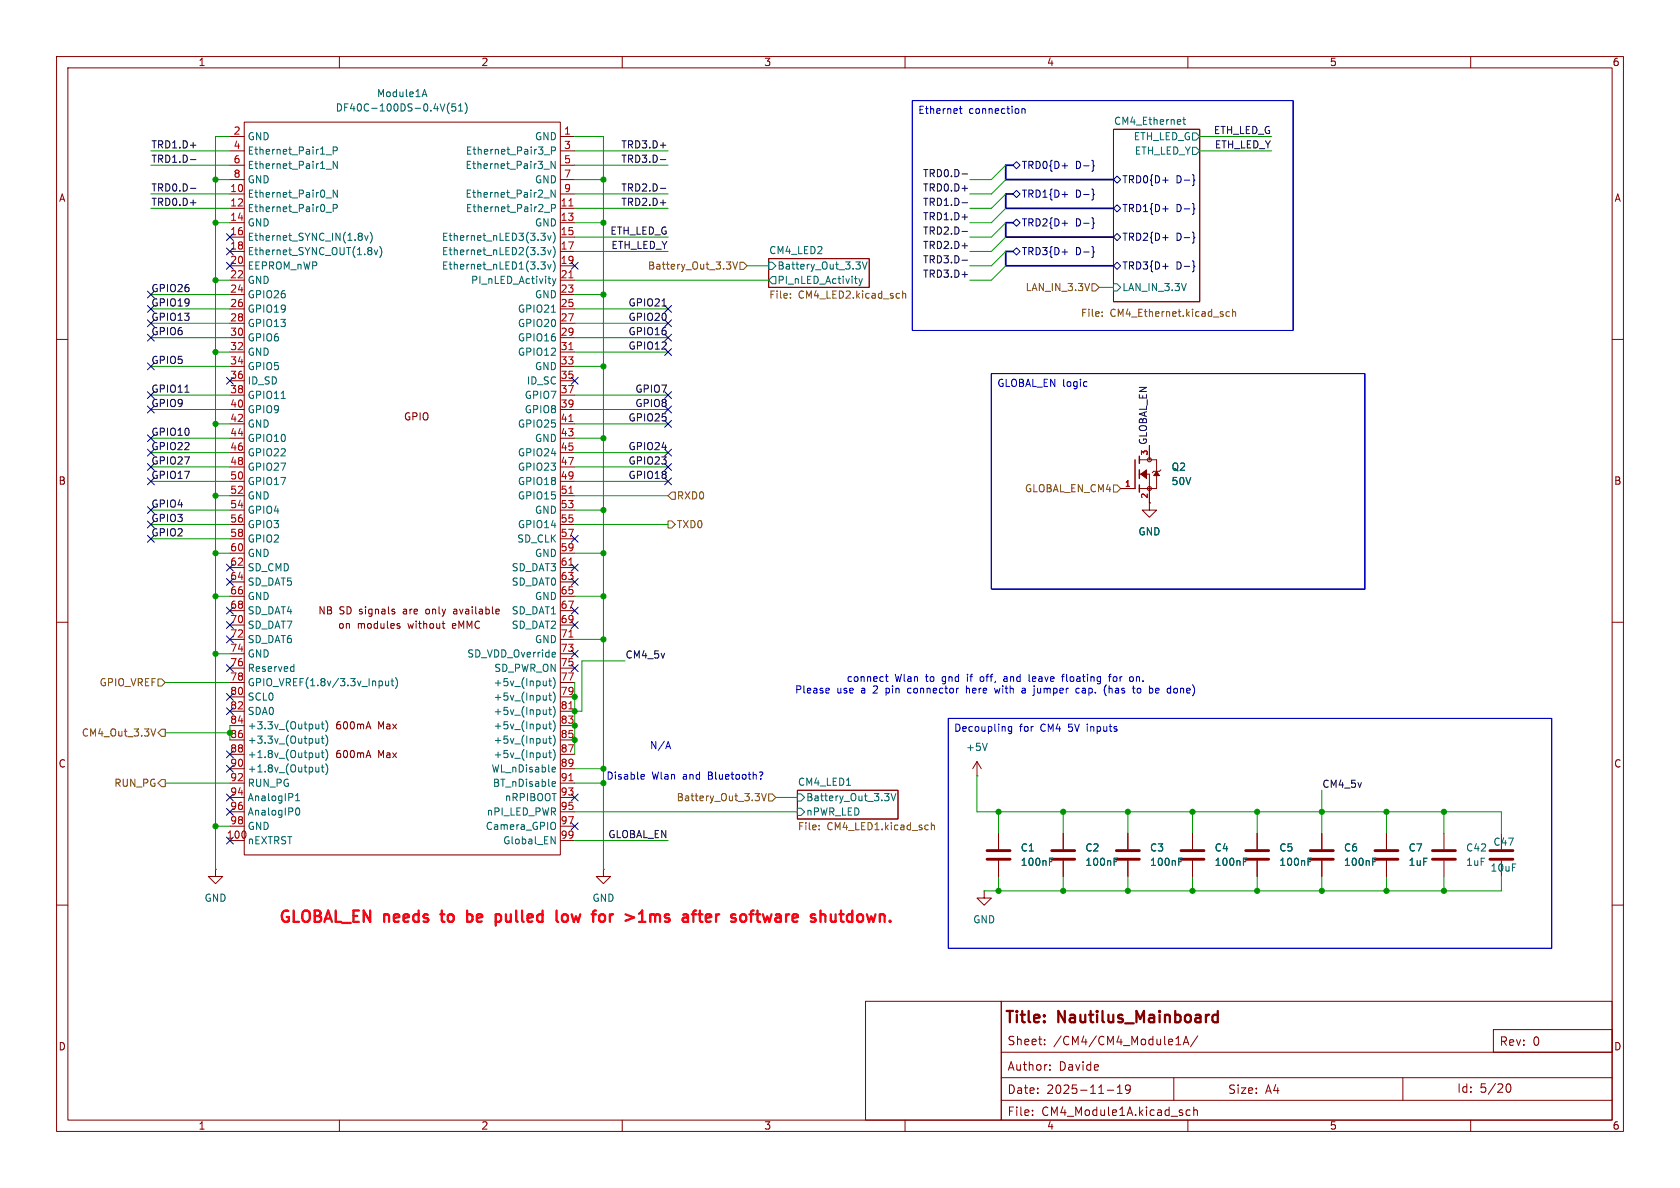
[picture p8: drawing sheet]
<svg xmlns="http://www.w3.org/2000/svg" width="297mm" height="210mm" viewBox="0 0 297 210" stroke-linecap="round" stroke-linejoin="round" font-family="sans-serif">
<g fill="none" stroke="#840000" stroke-width=".18">
<path d="M10 10h277v190h-277zM12 12h273v186h-273zM60 10v2M110 10v2M160 10v2M210 10v2M260 10v2M40.6 24.1h2.6M40.6 26.7h2.6M40.6 29.2h2.6M40.6 31.8h2.6M40.6 34.3h2.6"/>
<path d="M40.6 36.8h2.6M40.6 39.4h2.6M43.2 21.6h55.9v129.5h-55.9zM99.1 24.1h2.5M99.1 26.7h2.5M99.1 29.2h2.5M99.1 31.8h2.5M99.1 34.3h2.5M99.1 36.8h2.5M99.1 39.4h2.5M196.8 22.9h15.3v30.4h-15.3zM40.6 41.9h2.6"/>
<path d="M40.6 44.5h2.6M40.6 47h2.6M40.6 49.5h2.6M40.6 52.1h2.6M40.6 54.6h2.6M40.6 57.2h2.6M40.6 59.7h2.6M99.1 41.9h2.5M99.1 44.5h2.5M99.1 47h2.5M99.1 49.5h2.5M99.1 52.1h2.5"/>
<path d="M99.1 54.6h2.5M99.1 57.2h2.5M99.1 59.7h2.5M135.9 45.7h17.8v5.1h-17.8zM10 60h2M40.6 62.2h2.6M40.6 64.8h2.6M40.6 67.3h2.6M40.6 69.9h2.6M40.6 72.4h2.6M40.6 74.9h2.6M40.6 77.5h2.6"/>
<path d="M99.1 62.2h2.5M99.1 64.8h2.5M99.1 67.3h2.5M99.1 69.9h2.5M99.1 72.4h2.5M99.1 74.9h2.5M99.1 77.5h2.5M203.2 78.7v2.6M285 60h2M40.6 80h2.6M40.6 82.6h2.6M40.6 85.1h2.6"/>
<path d="M40.6 87.6h2.6M40.6 90.2h2.6M40.6 92.7h2.6M40.6 95.3h2.6M40.6 97.8h2.6M99.1 80h2.5M99.1 82.6h2.5M99.1 85.1h2.5M99.1 87.6h2.5M99.1 90.2h2.5M99.1 92.7h2.5M99.1 95.3h2.5"/>
<path d="M99.1 97.8h2.5M198.1 86.4h2.6M201.4 81.3h3.1v5.1h-3.1M201.4 83.8h1.8v5.1M203.2 88.9v1.3h1.3l-1.3 1.2-1.3-1.2h1.3M203.2 88.9h.1M205.2 83.1l-.2 .2h-1l-.3 .3M10 110h2M40.6 100.3h2.6M40.6 102.9h2.6M40.6 105.4h2.6M40.6 108h2.6"/>
<path d="M40.6 110.5h2.6M40.6 113h2.6M40.6 115.6h2.6M40.6 118.1h2.6M69.6 108.1l.2 .2-.2 .2M69.6 107.7h.2M70.4 110.6l.3 .1v.2l-.2 .2h-.2M70.4 110.2l.3 .1M78.2 110.2h.4M78.4 111l.2 .1M80.3 107.7h-.1M80.3 108l-.1 .2 .1 .3"/>
<path d="M99.1 100.3h2.5M99.1 102.9h2.5M99.1 105.4h2.5M99.1 108h2.5M99.1 110.5h2.5M99.1 113h2.5M99.1 115.6h2.5M99.1 118.1h2.5M285 110h2M40.6 120.7h2.6M40.6 123.2h2.6M40.6 125.7h2.6"/>
<path d="M40.6 128.3h2.6M40.6 130.8h2.6M40.6 133.4h2.6M40.6 135.9h2.6M40.6 138.4h2.6M64.8 128.5h.6M64.8 133.6h.6M65.1 127.6l.5 1.2M65.1 132.7l.5 1.2M99.1 120.7h2.5M99.1 123.2h2.5M99.1 125.7h2.5"/>
<path d="M99.1 128.3h2.5M99.1 130.8h2.5M99.1 133.4h2.5M99.1 135.9h2.5M99.1 138.4h2.5M141 139.7h17.7v5.1h-17.7zM172.7 137.2h.1M172.7 134.6l-.7 1.3M172.7 134.6l.8 1.3M172.7 134.6v2.6M38.1 153.7v1.2h1.3l-1.3 1.3-1.3-1.3h1.3M38.1 153.7h.1"/>
<path d="M40.6 141h2.6M40.6 143.5h2.6M40.6 146.1h2.6M99.1 141h2.5M99.1 143.5h2.5M99.1 146.1h2.5M99.1 148.6h2.5M106.7 153.7v1.2h1.2l-1.2 1.3-1.3-1.3h1.3M106.7 153.7h.1M174 157.5v1.3h1.3l-1.3 1.2-1.3-1.2h1.3M174 157.5h.1M176.5 147.3v2.8"/>
<path d="M176.5 152.1v2.8M188 147.3v2.8M188 152.1v2.8M199.4 147.3v2.8M199.4 152.1v2.8M210.8 147.3v2.8M210.8 152.1v2.8M222.2 147.3v2.8M222.2 152.1v2.8M233.7 147.3v2.8M233.7 152.1v2.8M245.1 147.3v2.8"/>
<path d="M245.1 152.1v2.8M255.3 147.3v2.8M255.3 152.1v2.8M265.4 147.3v2.8M265.4 152.1v2.8M10 160h2M153 177h24v21h-24zM177 177h108v21h-108zM285 160h2M60 198v2M110 198v2M160 198v2"/>
<path d="M177 194.5h108M177 190.5h108M177 186h108M182.5 197v.2M182.5 196.3v.1M184.7 184.6v.1M184.7 183.8v.1M185.6 189v.2M185.6 188.3v.1M195.7 192.7h1.2M197.5 193.3h.9M197.5 192.2l.5-.4v1.5"/>
<path d="M199.8 192.4l-.3 .3h-.3l-.2-.3 .1-.5 .4-.1 .2 .1a.99 .99 0 0 1-.3 1.4h-.3M207.5 190.5v4M207.9 184.7h.8M208 183.6l.3-.4v1.5M209.2 184.7l.5-1.5 .5 1.5M209.3 184.3h.7M210 198v2M210.4 196.3l-.4-.1-.3 .3v.4l.1 .2h.6M211 196.3l.3-.1 .3 .1 .1 .9M211 195.7v1.5M211.7 183.1l-1.2 2M248 190.5v4"/>
<path d="M260 198v2M264 182h21v4h-21zM266.2 192.2l.2-.5 .2-.1a.81 .81 0 0 1 .6 .6 .81 .81 0 0 1-.3 .8h-.4l-.3-.5"/>
<circle cx="203.2" cy="86.4" r=".36"/>
<circle cx="203.2" cy="81.3" r=".36"/>
</g>
<path d="M214.5 179.5l.2-.1 .6 .1M215.3 178.7v2M214.5 180.6l.2 .1 .6-.1" fill="none" stroke="#840000" stroke-width=".4"/>
<g fill="none" stroke="#006464" stroke-width=".18">
<path d="M74.7 16.7h.7M75.1 15.8l.4 1.3M79.4 18.2a1.46 1.46 0 0 0 0 1.9M80.5 18.4h-.6v.6l.1-.2 .5 .1 .1 .2-.1 .4-.2 .1-.4-.1M81.1 19.6h.7M81.1 18.7l.3-.3v1.2M82.2 18.2a1.46 1.46 0 0 1 0 1.9M57.6 27.4h1M57.6 29.9h1M57.6 35h1M57.6 37.5h1M58.9 26.6h.6l.1-.2v-.3l-.7-.1v1.2"/>
<path d="M58.9 36.8l.6-.1 .1-.1v-.3l-.7-.2v1.3M59.6 28.5v1.3l-.7-1.3v1.3M59.6 33.6v1.3l-.7-1.3v1.3M96.2 29.9h.9M96.2 35h.9M96.2 27.4h1M96.2 37.5h1M97.5 26.6h.6l.1-.2-.1-.3-.6-.1v1.2M97.5 36.8l.6-.1 .1-.1-.1-.3-.6-.2v1.3M98.1 28.5v1.3l-.7-1.3v1.3M98.1 33.6v1.3l-.7-1.3v1.3M209.1 21.1h.5"/>
<path d="M209.3 20.7v1.1l.3 .2M210.8 23.5h.7l.6 .6-.6 .7h-.7zM210.8 26h.7l.6 .7-.6 .6h-.7zM64 41.3v.3M64 41.9v.5M64.5 41.6l.3 .9 .3-.9M65.4 41a1.46 1.46 0 0 1 0 2M66.2 44.2l.3 .8 .3-.8M67.1 43.6a1.46 1.46 0 0 1 0 1.9M95.6 46.3h.8l-.4 .5 .3 .1 .1 .4-.2 .3h-.4M95.6 41.2h.8l-.4 .5 .3 .1 .1 .4-.2 .3h-.4M95.6 43.8h.8l-.4 .4 .3 .2 .1 .4-.2 .2h-.4"/>
<path d="M96.8 41.6l.3 .9 .3-.9M96.8 44.2l.3 .8 .3-.8M96.8 46.7l.3 .9 .3-.9M97.5 55.2h.7M97.7 49.3l.3 .8M97.8 41a1.46 1.46 0 0 1 0 2M97.8 43.6a1.46 1.46 0 0 1 0 1.9M97.8 46.1a1.46 1.46 0 0 1 0 2M98 50.1l-.3 .4M98.3 49.3l-.3 .8M135.9 46.4h.6l.7 .6-.7 .6h-.6zM136.5 48.9h.7v1.3h-.7l-.6-.7z"/>
<path d="M151.3 46.3h.8l-.4 .5M151.8 49.3l.3 .8M152 46.8l.1 .2-.1 .5M152.1 50.1l-.3 .4M152.4 46.3l.5 1.3 .4-1.3M152.4 49.3l-.3 .8M196.8 50.2h.7l.6 .6-.6 .6h-.7zM209.7 50.1l-.4 1.3M49.7 70.4h.7M51.6 117.8l.4 .1M52 117.4v1.3M52 118.6l-.4 .1"/>
<path d="M69.3 120v1l.3 .2M69.9 119.8a1.46 1.46 0 0 1 0 1.9M97.2 120v1l.3 .2M97.8 115.3l.3 .1 .1 .2-.6 .1M97.8 119.8a1.46 1.46 0 0 1 0 1.9M98.1 116.1h-.3M56.4 128v.8M56.4 130.5v.9M56.4 133.1v.8M56.4 135.6v.9M56.4 128.7l-.4 .1M56.4 131.3l-.4 .1"/>
<path d="M56.4 133.8l-.4 .1M56.4 136.3l-.4 .2M56.8 128h.5M56.8 130.5h.5M56.8 133.1h.5M56.8 135.6h.5M57 127.6v1.1l.3 .1M57 130.1v1.1l.3 .2M57 132.7v1l.3 .2M57 135.2v1.1l.3 .2M57.6 129.9a1.46 1.46 0 0 1 0 2M57.6 127.4a1.46 1.46 0 0 1 0 1.9"/>
<path d="M57.6 132.5a1.46 1.46 0 0 1 0 1.9M57.6 135a1.46 1.46 0 0 1 0 2M67.6 120.5v.6M68.2 120.4v.8h.3l.2-.1M68.7 120.4v.8M69.1 120.4h.5M97 120.4h.5M97 128h.5M97 130.5h.5M97 133.1h.5M97 122.9h.5M97 125.5h.5"/>
<path d="M97.2 127.6v1.1l.3 .1M97.2 130.1v1.1l.3 .2M97.2 132.7v1l.3 .2M97.2 122.5v1.1l.3 .2M97.2 125v1.1l.3 .2M97.7 138.2h.3l.2 .3-.6 .1M97.7 138.9h.4M97.8 135.6l.3 .1 .1 .2-.6 .1M97.8 122.3a1.46 1.46 0 0 1 0 2M97.8 124.9a1.46 1.46 0 0 1 0 1.9M97.8 127.4a1.46 1.46 0 0 1 0 1.9M97.8 129.9a1.46 1.46 0 0 1 0 2"/>
<path d="M97.8 132.5a1.46 1.46 0 0 1 0 1.9M98.1 136.4l-.3 .1M149.7 138.8h.7M174.5 131.4l-.4 1.3M52.3 141.5h.7M52.3 140.6l.3-.3v1.2M52.4 142.9l.2-.1a.68 .68 0 0 1 .4 .7 .68 .68 0 0 1-.4 .6l-.2-.1M97.4 147.9l.7 1.3v-1.3M97.9 145.4h.1a.81 .81 0 0 1-.1 1.2M141 142.9h.6l.6 .6-.6 .6h-.6zM141 140.3h.6l.6 .7-.6 .6h-.6zM156.4 140.3h.8l-.5 .5"/>
<path d="M157 140.8l.2 .2-.2 .5M157.5 140.3l.5 1.2 .4-1.2M185.5 152.3h.5M185.5 151.7h.6M197 152.3h.4M197 151.7h.6M208.4 152.3h.4M208.4 151.7h.6M219.8 152.3h.4M219.8 151.7h.6M231.3 152.3h.4M231.3 151.7h.6"/>
<path d="M242.7 152.3h.4M242.7 151.7h.6"/>
</g>
<g fill="none" stroke="#000084" stroke-width=".18">
<path d="M179.1 29.2l.6-.6 .6 .6-.6 .6zM179.1 39.4l.6-.7 .6 .7-.6 .6zM179.7 33.7l.6 .6-.6 .6-.6-.6zM187.8 29.3h.9M187.8 39.5h.9M187.8 34.4h.9M193.1 28.3l.2 .2v.6l.2 .2-.2 .2v.6l-.2 .2M193.1 33.4l.2 .2v.6l.2 .2-.2 .2v.6l-.2 .2M193.1 38.5l.2 .2v.6l.2 .2-.2 .1v.7l-.2 .1M196.8 36.8l.7-.6 .6 .6-.6 .7zM197.5 31.1l.6 .7-.6 .6-.7-.6zM205.5 31.8h1"/>
<path d="M205.5 36.9h1M210.9 30.9l.2 .2v.6l.1 .1-.1 .2v.6l-.2 .2M210.9 36l.2 .1v.6l.1 .2-.1 .2v.6l-.2 .2M26.1 59.1l1.2 1.2M26.1 54l1.2 1.2M26.1 51.5l1.2 1.2M26.1 56.5l1.2 1.3M27.3 59.1l-1.2 1.2M27.3 54l-1.2 1.2M27.3 51.5l-1.2 1.2M27.3 56.5l-1.2 1.3M40 41.3l1.2 1.2"/>
<path d="M40 46.4l1.2 1.2M40 43.8l1.2 1.3M41.2 41.3l-1.2 1.2M41.2 46.4l-1.2 1.2M41.2 43.8l-1.2 1.3M101 46.4l1.2 1.2M102.2 46.4l-1.2 1.2M117.5 56.5l1.2 1.3M117.5 59.1l1.2 1.2M117.5 54l1.2 1.2M118.7 56.5l-1.2 1.3M118.7 59.1l-1.2 1.2"/>
<path d="M118.7 54l-1.2 1.2M179.1 44.5l.6-.7 .6 .7-.6 .6zM187.8 44.5h.9M193.1 43.6l.2 .2v.6l.2 .1-.2 .2v.6l-.2 .2M196.8 41.9l.7-.6 .6 .6-.6 .6zM196.8 47l.7-.6 .6 .6-.6 .6zM205.5 42h1M205.5 47.1h1M210.9 41l.2 .2v.6l.1 .2-.1 .2v.6l-.2 .2M210.9 46.1l.2 .2v.6l.1 .2-.1 .2v.6l-.2 .2M26.1 64.2l1.2 1.2M26.1 69.2l1.2 1.3"/>
<path d="M26.1 76.9l1.2 1.2M26.1 79.4l1.2 1.2M26.1 71.8l1.2 1.2M27.3 64.2l-1.2 1.2M27.3 69.2l-1.2 1.3M27.3 76.9l-1.2 1.2M27.3 79.4l-1.2 1.2M27.3 71.8l-1.2 1.2M40 66.7l1.2 1.2M41.2 66.7l-1.2 1.2M101 66.7l1.2 1.2M102.2 66.7l-1.2 1.2"/>
<path d="M117.5 71.8l1.2 1.2M117.5 79.4l1.2 1.2M117.5 74.3l1.2 1.2M117.5 61.6l1.2 1.2M117.5 69.2l1.2 1.3M118.7 71.8l-1.2 1.2M118.7 79.4l-1.2 1.2M118.7 74.3l-1.2 1.2M118.7 61.6l-1.2 1.2M118.7 69.2l-1.2 1.3M26.1 94.6l1.2 1.3M26.1 92.1l1.2 1.2"/>
<path d="M26.1 84.5l1.2 1.2M26.1 89.6l1.2 1.2M26.1 81.9l1.2 1.3M27.3 94.6l-1.2 1.3M27.3 92.1l-1.2 1.2M27.3 84.5l-1.2 1.2M27.3 89.6l-1.2 1.2M27.3 81.9l-1.2 1.3M40 99.7l1.2 1.2M41.2 99.7l-1.2 1.2M101 94.6l1.2 1.3M101 99.7l1.2 1.2"/>
<path d="M102.2 94.6l-1.2 1.3M102.2 99.7l-1.2 1.2M117.5 84.5l1.2 1.2M117.5 81.9l1.2 1.3M118.7 84.5l-1.2 1.2M118.7 81.9l-1.2 1.3M40 112.4l1.2 1.2M40 107.3l1.2 1.3M40 109.9l1.2 1.2M40 117.5l1.2 1.2M40 102.3l1.2 1.2M41.2 112.4l-1.2 1.2"/>
<path d="M41.2 107.3l-1.2 1.3M41.2 109.9l-1.2 1.2M41.2 117.5l-1.2 1.2M41.2 102.3l-1.2 1.2M101 107.3l1.2 1.3M101 109.9l1.2 1.2M101 102.3l1.2 1.2M101 115l1.2 1.2M101 117.5l1.2 1.2M102.2 107.3l-1.2 1.3M102.2 109.9l-1.2 1.2M102.2 102.3l-1.2 1.2"/>
<path d="M102.2 115l-1.2 1.2M102.2 117.5l-1.2 1.2M40 132.7l1.2 1.3M40 135.3l1.2 1.2M40 125.1l1.2 1.2M40 122.6l1.2 1.2M41.2 132.7l-1.2 1.3M41.2 135.3l-1.2 1.2M41.2 125.1l-1.2 1.2M41.2 122.6l-1.2 1.2M40 140.4l1.2 1.2M40 148l1.2 1.2"/>
<path d="M40 142.9l1.2 1.2M41.2 140.4l-1.2 1.2M41.2 148l-1.2 1.2M41.2 142.9l-1.2 1.2M101 145.4l1.2 1.3M101 140.4l1.2 1.2M102.2 145.4l-1.2 1.3M102.2 140.4l-1.2 1.2"/>
</g>
<g fill="none" stroke="#725600" stroke-width=".18">
<path d="M128.4 46.3h.8l-.4 .5M129.1 46.8l.1 .2-.1 .5M129.6 46.3l.4 1.3 .4-1.3M130.8 46.4h.6l.7 .6-.7 .6h-.6zM139.7 52.6v.1M139.7 51.9v.1M159.6 51.4v1.3M159.6 52l.2-.1h.3v.8M192.6 50.1l-.4 1.3M193 50.2h.7l.6 .6-.6 .6h-.7zM194.9 55.8v.1M194.9 55.1v.2"/>
<path d="M217.4 55.1h-.4l-.2 .2 .1 .6h.5M217.9 55.2l.2-.1h.3v.8M217.9 54.7v1.2M118.1 92.1h.6l.7 .6-.7 .6h-.6zM118.7 87h.7v1.3h-.7l-.6-.7zM196.8 85.7h.7l.6 .7-.6 .6h-.7zM27.5 128.8l-.4 1.3M27.9 120h.7l.6 .7-.6 .6h-.7zM28.6 137.8h.6v1.3h-.6l-.7-.7zM28.6 128.9h.6v1.3h-.6l-.7-.7zM133.5 140.3h.8l-.5 .5M134.1 140.8l.2 .2-.2 .5"/>
<path d="M134.6 140.3l.5 1.2 .4-1.2M135.9 140.3h.6l.7 .7-.7 .6h-.6zM144.8 146.6v.1M144.8 145.9v.1M164.7 145.4v1.3M164.7 146l.1-.2 .3 .1 .1 .8"/>
</g>
<g fill="none" stroke="#840000" stroke-width=".51">
<path d="M174.5 150.4h4.1M174.5 151.9h4.1M185.9 150.4h4.1M185.9 151.9h4.1M197.4 150.4h4M197.4 151.9h4M208.8 150.4h4.1M208.8 151.9h4.1M220.2 150.4h4.1M220.2 151.9h4.1M231.6 150.4h4.1M231.6 151.9h4.1"/>
<path d="M243.1 150.4h4M243.1 151.9h4M253.2 150.4h4.1M253.2 151.9h4.1M263.4 150.4h4.1M263.4 151.9h4.1"/>
</g>
<path d="M200.7 81.3v5.1M201.4 80.6v1.3M201.4 83.1v1.5M201.4 85.7v1.3" fill="none" stroke="#840000" stroke-width=".25"/>
<g fill="#840000" stroke="#840000" stroke-width=".18">
<path d="M201.7 83.8l1-.7v1.5z"/>
<path d="M204.5 83.3l.5 .8h-1z"/>
</g>
<path d="M100.6 36.4h.7M100.6 49.1h.7M100.6 61.8h.7M100.6 74.5h.7M100.6 87.2h.7M100.6 99.9h.7M100.6 112.6h.7M100.6 125.3h.7M100.6 138h.7" fill="none" stroke="#a90000" stroke-width=".18"/>
<path d="M33.7 28.2h.9M33.7 33.3h.9M116.7 28.2h1M116.7 33.3h1M170.1 35.8h.9M170.1 30.8h.9M117 54.1h.8M170.1 46h.9M170.1 40.9h.9M32.7 69.3h.7" fill="none" stroke="#0f0f0f" stroke-width=".18"/>
<path d="M179.1 39.4h-1.3v2.5h19M179.1 34.3h-1.3v2.5h19M179.1 29.2h-1.3v2.6h19M179.1 44.5h-1.3v2.5h19" fill="none" stroke="#000084" stroke-width=".3"/>
<g fill="none" stroke="#009600" stroke-width=".18">
<path d="M26.7 26.7h13.9M26.7 29.2h13.9M26.7 34.3h13.9M26.7 36.8h13.9M38.1 31.8h2.5M38.1 39.4h2.5M40.6 24.1h-2.5v129.6M101.6 26.7h16.5M101.6 29.2h16.5M101.6 31.8h5.1M101.6 39.4h5.1M101.6 24.1h5.1v129.6"/>
<path d="M101.6 34.3h16.5M101.6 36.8h16.5M177.8 29.2l-2.5 2.6h-3.9M177.8 36.8l-2.5 2.6h-3.9M177.8 39.4l-2.5 2.5h-3.9M177.8 31.8l-2.5 2.5h-3.9M177.8 34.3l-2.5 2.5h-3.9M212.1 26.7h12.7M212.1 24.1h12.7M26.7 59.7h13.9M26.7 57.2h13.9M26.7 54.6h13.9"/>
<path d="M26.7 52.1h13.9M38.1 49.5h2.5M101.6 49.5h34.3M101.6 59.7h16.5M101.6 57.2h16.5M101.6 54.6h16.5M101.6 52.1h5.1M101.6 41.9h16.5M101.6 44.5h16.5M132.1 47h3.8M177.8 47l-2.5 2.5h-3.9M177.8 44.5l-2.5 2.5h-3.9"/>
<path d="M177.8 41.9l-2.5 2.6h-3.9M194.3 50.8h2.5M26.7 64.8h13.9M26.7 77.5h13.9M26.7 72.4h13.9M26.7 69.9h13.9M38.1 62.2h2.5M38.1 74.9h2.5M101.6 62.2h16.5M101.6 64.8h5.1M101.6 74.9h16.5M101.6 77.5h5.1"/>
<path d="M101.6 72.4h16.5M101.6 69.9h16.5M26.7 92.7h13.9M26.7 85.1h13.9M26.7 95.3h13.9M26.7 90.2h13.9M26.7 80h13.9M26.7 82.6h13.9M38.1 87.6h2.5M38.1 97.8h2.5M101.6 92.7h16.5M101.6 87.6h16.5"/>
<path d="M101.6 85.1h16.5M101.6 97.8h5.1M101.6 90.2h5.1M101.6 80h16.5M101.6 82.6h16.5M38.1 105.4h2.5M38.1 115.6h2.5M101.6 105.4h5.1M101.6 113h5.1M110.5 116.8h-7.6v8.9h-1.3M29.2 120.7h11.4M29.2 138.4h11.4"/>
<path d="M40.6 128.3v1.2h-11.4M101.6 120.7v12.7M101.6 135.9h5.1M101.6 138.4h5.1M172.7 137.2v6.3h92.7v3.8M233.7 139.7v7.6M38.1 146.1h2.5M101.6 148.6h16.5M101.6 143.5h39.4M137.2 141h3.8M176.5 143.5v3.8M176.5 154.9v2.6"/>
<path d="M188 143.5v3.8M188 154.9v2.6M199.4 143.5v3.8M199.4 154.9v2.6M210.8 143.5v3.8M210.8 154.9v2.6M222.2 143.5v3.8M222.2 154.9v2.6M233.7 154.9v2.6M245.1 143.5v3.8M245.1 154.9v2.6M255.3 143.5v3.8"/>
<path d="M255.3 154.9v2.6M265.4 154.9v2.6h-91.4"/>
</g>
<g fill="none" stroke="#0000c2" stroke-width=".18">
<path d="M161.3 17.8h67.3v40.6h-67.3zM169.6 19.2h.5M169.8 18.8v1.1l.3 .2M180.7 19.3l.1-.1 .4 .1v.8M180.7 19.2v.9M175.3 66h66v38.1h-66zM192 67.5h.2M192.2 68.3h-.2M156.5 119.6h.5M156.7 119.2v1.1l.3 .2M173.4 119.7l-.1 .2 .1 .5M177.9 119.6l-.4 .1"/>
<path d="M177.9 120h-.3l-.2 .2 .1 .2 .4 .1M181.9 119.2v1.1l.2 .2M187.7 119.6h.4M188.1 119.2l-.3 .2v1.1M195.9 119.6h.5M196.4 119.2l-.3 .2v1.1M197 119.6l-.2 .3v.3l.2 .3M200.1 119.6l.3 .3v.3l-.3 .3M113.5 136.9l.4 .1v.2l-.6 .1M113.9 137.7h-.4M117.8 132h.6M118.1 131.1l.4 1.3"/>
<path d="M134.4 136.5h.3l.2 .2-.4 .6M134.5 137.6v.1M146.2 121.7h.3l.1 .3-.6 .1M146.5 122.4l-.3 .1M160.7 121.7l-.3 .2v.4l.3 .2M167.6 127h106.7v40.6h-106.7zM170.9 121.2v1.3M171.2 121.7l-.3 .1M175.8 121.7l.3 .8 .2-.6 .2 .6M178.9 128.4v1.1l-.3 .2-.3-.1M178.9 128.5l-.4-.1-.3 .3 .2 .5h.5M180.7 121.7h.5l.1 .8"/>
<path d="M181.3 122h-.5l-.2 .2 .2 .3 .5-.1M183.4 122.3l.2 .2M190.3 122.4l.1 .1 .4-.1M190.3 121.7v.1M191.4 122.1v.3M195.6 121.1l-.2 .2M196.1 121.8l.3-.1 .2 .1M196.1 121.2v1.3M201 121.9l.3-.2h.3l.1 .2-.1 .5-.3 .1-.3-.2M204.4 122.4h.4M204.4 121.7h.3l.2 .3-.6 .1M207.9 121.7l.3 .2v.4l-.3 .2"/>
</g>
<g fill="none" stroke="#ff0013" stroke-width=".4">
<path d="M77.8 161.6h.8M82.6 161.7l.2-.1 .5 .1M82.6 161v2M82.6 162.9l.2 .1 .5-.1M88.2 161.6l.4 .4v.6l-.4 .4M99.4 161.8a.54 .54 0 0 1 .6-.2 .54 .54 0 0 1 .4 .4v.6a.54 .54 0 0 1-.5 .4 .54 .54 0 0 1-.6-.4zM107.8 161.6v1.4M107.9 161.8l-.1 .2M113 163h1.1M113.3 161.2l.2-.2v2M123.4 161.6h.8M123.7 161v1.7l.1 .2 .4 .1"/>
<path d="M125.4 161.6h-.3l-.3 .3 .1 1 .5 .1M125.7 162.1l-.9 .2M133.6 161.6h.8M133.9 161v1.7l.1 .2 .4 .1M148.4 161.6h.8M148.7 161v1.7l.1 .2 .4 .1"/>
</g>
<g fill="#009600" stroke="#009600" stroke-width=".18">
<circle cx="222.2" cy="157.5" r=".46"/>
<circle cx="255.3" cy="157.5" r=".46"/>
<circle cx="255.3" cy="143.5" r=".46"/>
<circle cx="233.7" cy="157.5" r=".46"/>
<circle cx="233.7" cy="143.5" r=".46"/>
<circle cx="245.1" cy="157.5" r=".46"/>
<circle cx="245.1" cy="143.5" r=".46"/>
<circle cx="199.4" cy="143.5" r=".46"/>
<circle cx="222.2" cy="143.5" r=".46"/>
<circle cx="106.7" cy="77.5" r=".46"/>
<circle cx="210.8" cy="143.5" r=".46"/>
<circle cx="188" cy="143.5" r=".46"/>
<circle cx="176.5" cy="143.5" r=".46"/>
<circle cx="188" cy="157.5" r=".46"/>
<circle cx="176.5" cy="157.5" r=".46"/>
<circle cx="199.4" cy="157.5" r=".46"/>
<circle cx="210.8" cy="157.5" r=".46"/>
<circle cx="38.1" cy="115.6" r=".46"/>
<circle cx="106.7" cy="105.4" r=".46"/>
<circle cx="106.7" cy="113" r=".46"/>
<circle cx="38.1" cy="146.1" r=".46"/>
<circle cx="38.1" cy="39.4" r=".46"/>
<circle cx="38.1" cy="49.5" r=".46"/>
<circle cx="38.1" cy="62.2" r=".46"/>
<circle cx="38.1" cy="31.8" r=".46"/>
<circle cx="101.6" cy="128.3" r=".46"/>
<circle cx="101.6" cy="130.8" r=".46"/>
<circle cx="106.7" cy="97.8" r=".46"/>
<circle cx="106.7" cy="90.2" r=".46"/>
<circle cx="101.6" cy="125.7" r=".46"/>
<circle cx="101.6" cy="123.2" r=".46"/>
<circle cx="106.7" cy="138.4" r=".46"/>
<circle cx="106.7" cy="135.9" r=".46"/>
<circle cx="38.1" cy="74.9" r=".46"/>
<circle cx="106.7" cy="52.1" r=".46"/>
<circle cx="106.7" cy="31.8" r=".46"/>
<circle cx="106.7" cy="39.4" r=".46"/>
<circle cx="106.7" cy="64.8" r=".46"/>
<circle cx="38.1" cy="97.8" r=".46"/>
<circle cx="38.1" cy="105.4" r=".46"/>
<circle cx="38.1" cy="87.6" r=".46"/>
</g>
<g font-size="2.8" fill="#ff0013">
<text x="49" y="163.7">GLOBAL_EN needs</text>
<text x="78.8" y="163.7">to</text>
<text x="84.1" y="163.7">be</text>
<text x="90" y="163.7">pulled</text>
<text x="101.5" y="163.7">low</text>
<text x="108.8" y="163.7">for</text>
<text x="115.3" y="163.7">&gt;1ms</text>
<text x="126.3" y="163.7">after</text>
<text x="135.7" y="163.7">software</text>
<text x="150.6" y="163.7">shutdown.</text>
</g>
<g font-size="2.8" fill="#840000">
<text x="177.5" y="181.4">Title:</text>
<text x="187.2" y="181.4">Nautilus_Mainboard</text>
</g>
<g font-size="2.1" fill="#840000">
<text x="178" y="185">Sheet:</text>
<text x="186.2" y="185">/CM4/CM4_Module1A/</text>
<text x="265" y="185.1">Rev:</text>
<text x="270.9" y="185.1">0</text>
<text x="178" y="189.5">Author:</text>
<text x="187.2" y="189.5">Davide</text>
<text x="178" y="193.6">Date:</text>
<text x="178" y="197.5">File:</text>
<text x="184.1" y="197.5">CM4_Module1A.kicad_sch</text>
<text x="185" y="193.6">2025-11-19</text>
<text x="217" y="193.6">Size:</text>
<text x="223.7" y="193.6">A4</text>
<text x="257.5" y="193.4">Id:</text>
<text x="261.6" y="193.4">5/20</text>
</g>
<g font-size="1.8" fill="#840000">
<text x="35" y="11.9">1</text>
<text x="85" y="11.9">2</text>
<text x="135" y="11.9">3</text>
<text x="185" y="11.9">4</text>
<text x="235" y="11.9">5</text>
<text x="285" y="11.9">6</text>
<text x="10.3" y="35.9">A</text>
<text x="285.3" y="35.9">A</text>
<text x="71.3" y="74.5">GPIO</text>
<text x="10.3" y="85.9">B</text>
<text x="285.3" y="85.9">B</text>
<text x="56.2" y="108.8">NB</text>
<text x="59.7" y="111.4">on</text>
<text x="59.9" y="108.8">SD signals</text>
<text x="63.1" y="111.4">modules</text>
<text x="71.5" y="108.8">are</text>
<text x="72.2" y="111.4">without</text>
<text x="75.7" y="108.8">only</text>
<text x="80.2" y="111.4">eMMC</text>
<text x="80.8" y="108.8">available</text>
<text x="59.2" y="129.1">600mA</text>
<text x="66.7" y="129.1">Max</text>
<text x="10.3" y="135.9">C</text>
<text x="59.2" y="134.2">600mA</text>
<text x="66.7" y="134.2">Max</text>
<text x="285.3" y="135.9">C</text>
<text x="10.3" y="185.9">D</text>
<text x="285.3" y="185.9">D</text>
<text x="35" y="199.9">1</text>
<text x="85" y="199.9">2</text>
<text x="135" y="199.9">3</text>
<text x="185" y="199.9">4</text>
<text x="235" y="199.9">5</text>
<text x="285" y="199.9">6</text>
</g>
<g font-size="1.8" fill="#006464">
<text x="66.5" y="17.4">Module1A</text>
<text x="59.3" y="19.9">DF40C-100DS-0.4V(51)</text>
<text x="196.8" y="22.1">CM4_Ethernet</text>
<text x="43.7" y="25">GND</text>
<text x="43.7" y="27.5">Ethernet_Pair1_P</text>
<text x="82.3" y="27.5">Ethernet_Pair3_P</text>
<text x="94.5" y="25">GND</text>
<text x="200.3" y="25">ETH_LED_G</text>
<text x="200.5" y="27.5">ETH_LED_Y</text>
<text x="43.7" y="30.1">Ethernet_Pair1_N</text>
<text x="43.7" y="32.6">GND</text>
<text x="43.7" y="35.2">Ethernet_Pair0_N</text>
<text x="82.2" y="30.1">Ethernet_Pair3_N</text>
<text x="82.2" y="35.2">Ethernet_Pair2_N</text>
<text x="94.5" y="32.6">GND</text>
<text x="43.7" y="37.7">Ethernet_Pair0_P</text>
<text x="43.7" y="40.2">GND</text>
<text x="82.3" y="37.7">Ethernet_Pair2_P</text>
<text x="94.5" y="40.2">GND</text>
<text x="43.7" y="42.8">Ethernet_SYNC_IN(1.8v)</text>
<text x="43.7" y="45.3">Ethernet_SYNC_OUT(1.8v)</text>
<text x="43.7" y="47.9">EEPROM_nWP</text>
<text x="78" y="42.8">Ethernet_nLED3(3.3v)</text>
<text x="78" y="45.3">Ethernet_nLED2(3.3v)</text>
<text x="78" y="47.9">Ethernet_nLED1(3.3v)</text>
<text x="135.9" y="45">CM4_LED2</text>
<text x="137.4" y="47.9">Battery_Out_3.3V</text>
<text x="43.7" y="50.4">GND</text>
<text x="43.7" y="52.9">GPIO26</text>
<text x="83.2" y="50.4">PI_nLED_Activity</text>
<text x="94.5" y="52.9">GND</text>
<text x="137.4" y="50.4">PI_nLED_Activity</text>
<text x="198.3" y="51.7">LAN_IN_3.3V</text>
<text x="43.7" y="55.5">GPIO19</text>
<text x="43.7" y="58">GPIO13</text>
<text x="91.5" y="55.5">GPIO21</text>
<text x="91.5" y="58">GPIO20</text>
<text x="43.7" y="60.6">GPIO6</text>
<text x="43.7" y="63.1">GND</text>
<text x="43.7" y="65.6">GPIO5</text>
<text x="91.5" y="60.6">GPIO16</text>
<text x="91.5" y="63.1">GPIO12</text>
<text x="94.5" y="65.6">GND</text>
<text x="43.7" y="68.2">ID_SD</text>
<text x="43.7" y="70.7">GPIO11</text>
<text x="92.7" y="70.7">GPIO7</text>
<text x="93" y="68.2">ID_SC</text>
<text x="43.7" y="73.3">GPIO9</text>
<text x="43.7" y="75.8">GND</text>
<text x="91.5" y="75.8">GPIO25</text>
<text x="92.7" y="73.3">GPIO8</text>
<text x="43.7" y="78.3">GPIO10</text>
<text x="43.7" y="80.9">GPIO22</text>
<text x="43.7" y="83.4">GPIO27</text>
<text x="91.5" y="80.9">GPIO24</text>
<text x="91.5" y="83.4">GPIO23</text>
<text x="94.5" y="78.3">GND</text>
<text x="207" y="83.4">Q2</text>
<text x="43.7" y="86">GPIO17</text>
<text x="43.7" y="88.5">GND</text>
<text x="91.5" y="86">GPIO18</text>
<text x="91.5" y="88.5">GPIO15</text>
<text x="207" y="86">50V</text>
<text x="43.7" y="91">GPIO4</text>
<text x="43.7" y="93.6">GPIO3</text>
<text x="91.5" y="93.6">GPIO14</text>
<text x="94.5" y="91">GND</text>
<text x="201.2" y="94.8">GND</text>
<text x="43.7" y="96.1">GPIO2</text>
<text x="43.7" y="98.7">GND</text>
<text x="43.7" y="101.2">SD_CMD</text>
<text x="90.4" y="101.2">SD_DAT3</text>
<text x="91.3" y="96.1">SD_CLK</text>
<text x="94.5" y="98.7">GND</text>
<text x="43.7" y="103.7">SD_DAT5</text>
<text x="43.7" y="106.3">GND</text>
<text x="90.4" y="103.7">SD_DAT0</text>
<text x="94.5" y="106.3">GND</text>
<text x="43.7" y="108.8">SD_DAT4</text>
<text x="43.7" y="111.4">SD_DAT7</text>
<text x="43.7" y="113.9">SD_DAT6</text>
<text x="90.4" y="108.8">SD_DAT1</text>
<text x="90.4" y="111.4">SD_DAT2</text>
<text x="94.5" y="113.9">GND</text>
<text x="43.7" y="116.4">GND</text>
<text x="43.7" y="119">Reserved</text>
<text x="82.5" y="116.4">SD_VDD_Override</text>
<text x="87.3" y="119">SD_PWR_ON</text>
<text x="43.7" y="121.5">GPIO_VREF(1.8v/3.3v_Input)</text>
<text x="43.7" y="124.1">SCL0</text>
<text x="87.2" y="121.5">+5v_(Input)</text>
<text x="87.2" y="124.1">+5v_(Input)</text>
<text x="43.7" y="126.6">SDA0</text>
<text x="43.7" y="129.1">+3.3v_(Output)</text>
<text x="43.7" y="131.7">+3.3v_(Output)</text>
<text x="87.2" y="126.6">+5v_(Input)</text>
<text x="87.2" y="129.1">+5v_(Input)</text>
<text x="87.2" y="131.7">+5v_(Input)</text>
<text x="43.7" y="134.2">+1.8v_(Output)</text>
<text x="43.7" y="136.8">+1.8v_(Output)</text>
<text x="86.8" y="136.8">WL_nDisable</text>
<text x="87.2" y="134.2">+5v_(Input)</text>
<text x="170.7" y="132.9">+5V</text>
<text x="43.7" y="139.3">RUN_PG</text>
<text x="43.7" y="141.8">AnalogIP1</text>
<text x="87" y="139.3">BT_nDisable</text>
<text x="89.2" y="141.8">nRPIBOOT</text>
<text x="141" y="139">CM4_LED1</text>
<text x="142.4" y="141.8">Battery_Out_3.3V</text>
<text x="43.7" y="144.4">AnalogIP0</text>
<text x="43.7" y="146.9">GND</text>
<text x="43.7" y="149.5">nEXTRST</text>
<text x="85.8" y="146.9">Camera_GPIO</text>
<text x="86" y="144.4">nPI_LED_PWR</text>
<text x="88.9" y="149.5">Global_EN</text>
<text x="142.4" y="144.4">nPWR_LED</text>
<text x="263.9" y="149.7">C47</text>
<text x="180.3" y="150.7">C1</text>
<text x="180.3" y="153.3">100nF</text>
<text x="191.8" y="150.7">C2</text>
<text x="191.8" y="153.3">100nF</text>
<text x="203.2" y="150.7">C3</text>
<text x="203.2" y="153.3">100nF</text>
<text x="214.6" y="150.7">C4</text>
<text x="214.6" y="153.3">100nF</text>
<text x="226.1" y="150.7">C5</text>
<text x="226.1" y="153.3">100nF</text>
<text x="237.5" y="150.7">C6</text>
<text x="237.5" y="153.3">100nF</text>
<text x="248.9" y="150.7">C7</text>
<text x="248.9" y="153.3">1uF</text>
<text x="259.1" y="153.3">1uF</text>
<text x="259.1" y="150.7">C42</text>
<text x="263.4" y="154.3">10uF</text>
<text x="36.1" y="159.6">GND</text>
<text x="104.6" y="159.6">GND</text>
<text x="172" y="163.4">GND</text>
</g>
<g font-size="1.8" fill="#a90000">
<text x="41.2" y="23.9">2</text>
<text x="99.6" y="23.9">1</text>
<text x="41.2" y="26.4">4</text>
<text x="41.2" y="29">6</text>
<text x="99.6" y="26.4">3</text>
<text x="99.6" y="29">5</text>
<text x="40.6" y="34">10</text>
<text x="41.2" y="31.5">8</text>
<text x="99.6" y="31.5">7</text>
<text x="99.6" y="34">9</text>
<text x="40.6" y="36.6">12</text>
<text x="40.6" y="39.1">14</text>
<text x="40.6" y="41.7">16</text>
<text x="99" y="36.6">11</text>
<text x="99" y="39.1">13</text>
<text x="99" y="41.7">15</text>
<text x="40.6" y="44.2">18</text>
<text x="40.6" y="46.7">20</text>
<text x="99" y="44.2">17</text>
<text x="99" y="46.7">19</text>
<text x="40.6" y="49.3">22</text>
<text x="40.6" y="51.8">24</text>
<text x="99" y="49.3">21</text>
<text x="99" y="51.8">23</text>
<text x="40.6" y="54.4">26</text>
<text x="40.6" y="56.9">28</text>
<text x="40.6" y="59.4">30</text>
<text x="99" y="54.4">25</text>
<text x="99" y="56.9">27</text>
<text x="99" y="59.4">29</text>
<text x="40.6" y="62">32</text>
<text x="40.6" y="64.5">34</text>
<text x="99" y="62">31</text>
<text x="99" y="64.5">33</text>
<text x="40.6" y="67.1">36</text>
<text x="40.6" y="69.6">38</text>
<text x="99" y="67.1">35</text>
<text x="99" y="69.6">37</text>
<text x="40.6" y="72.1">40</text>
<text x="40.6" y="74.7">42</text>
<text x="40.6" y="77.2">44</text>
<text x="99" y="72.1">39</text>
<text x="99" y="74.7">41</text>
<text x="99" y="77.2">43</text>
<text x="40.6" y="79.8">46</text>
<text x="40.6" y="82.3">48</text>
<text x="99" y="79.8">45</text>
<text x="99" y="82.3">47</text>
<text x="40.6" y="84.8">50</text>
<text x="40.6" y="87.4">52</text>
<text x="40.6" y="89.9">54</text>
<text x="99" y="84.8">49</text>
<text x="99" y="87.4">51</text>
<text x="99" y="89.9">53</text>
<text x="40.6" y="92.5">56</text>
<text x="40.6" y="95">58</text>
<text x="99" y="92.5">55</text>
<text x="99" y="95">57</text>
<text x="40.6" y="97.5">60</text>
<text x="40.6" y="100.1">62</text>
<text x="99" y="97.5">59</text>
<text x="99" y="100.1">61</text>
<text x="40.6" y="102.6">64</text>
<text x="40.6" y="105.2">66</text>
<text x="40.6" y="107.7">68</text>
<text x="99" y="102.6">63</text>
<text x="99" y="105.2">65</text>
<text x="99" y="107.7">67</text>
<text x="40.6" y="110.2">70</text>
<text x="40.6" y="112.8">72</text>
<text x="99" y="110.2">69</text>
<text x="99" y="112.8">71</text>
<text x="40.6" y="115.3">74</text>
<text x="40.6" y="117.9">76</text>
<text x="99" y="115.3">73</text>
<text x="99" y="117.9">75</text>
<text x="40.6" y="120.4">78</text>
<text x="40.6" y="122.9">80</text>
<text x="40.6" y="125.5">82</text>
<text x="99" y="120.4">77</text>
<text x="99" y="122.9">79</text>
<text x="99" y="125.5">81</text>
<text x="40.6" y="128">84</text>
<text x="99" y="128">83</text>
<text x="99" y="130.6">85</text>
<text x="40.6" y="133.1">88</text>
<text x="40.6" y="135.6">90</text>
<text x="99" y="133.1">87</text>
<text x="99" y="135.6">89</text>
<text x="40.6" y="138.2">92</text>
<text x="40.6" y="140.7">94</text>
<text x="40.6" y="143.3">96</text>
<text x="99" y="138.2">91</text>
<text x="99" y="140.7">93</text>
<text x="99" y="143.3">95</text>
<text x="40" y="148.3">100</text>
<text x="40.6" y="145.8">98</text>
<text x="99" y="145.8">97</text>
<text x="99" y="148.3">99</text>
</g>
<g font-size="1.8" fill="#0000c2">
<text x="162.2" y="20.5">Ethernet</text>
<text x="171.3" y="20.5">connection</text>
<text x="176.2" y="68.7">GLOBAL_EN logic</text>
<text x="140.5" y="122.8">Please</text>
<text x="147.9" y="122.8">use</text>
<text x="149.6" y="120.7">connect</text>
<text x="152.3" y="122.8">a</text>
<text x="154.7" y="122.8">2</text>
<text x="157" y="122.8">pin</text>
<text x="158.2" y="120.7">Wlan</text>
<text x="161.1" y="122.8">connector</text>
<text x="163.8" y="120.7">to</text>
<text x="166.8" y="120.7">gnd</text>
<text x="171.4" y="120.7">if</text>
<text x="171.7" y="122.8">here</text>
<text x="173.9" y="120.7">off,</text>
<text x="176.9" y="122.8">with</text>
<text x="178.3" y="120.7">and</text>
<text x="181.9" y="122.8">a</text>
<text x="182.9" y="120.7">leave</text>
<text x="184.3" y="122.8">jumper</text>
<text x="189.1" y="120.7">floating</text>
<text x="191.9" y="122.8">cap.</text>
<text x="197.1" y="122.8">(has</text>
<text x="197.6" y="120.7">for</text>
<text x="201.4" y="120.7">on.</text>
<text x="202.4" y="122.8">to</text>
<text x="205.4" y="122.8">be</text>
<text x="208.9" y="122.8">done)</text>
<text x="168.6" y="129.7">Decoupling</text>
<text x="180.2" y="129.7">for</text>
<text x="184.1" y="129.7">CM4</text>
<text x="189.2" y="129.7">5V</text>
<text x="192.6" y="129.7">inputs</text>
<text x="114.8" y="132.6">N/A</text>
<text x="107.1" y="138">Disable</text>
<text x="115.2" y="138">Wlan</text>
<text x="120.8" y="138">and</text>
<text x="125.4" y="138">Bluetooth?</text>
</g>
<g font-size="1.8" fill="#0f0f0f">
<text x="214.5" y="23.8">ETH_LED_G</text>
<text x="26.7" y="26.3">TRD1.D+</text>
<text x="26.7" y="28.9">TRD1.D-</text>
<text x="109.7" y="28.9">TRD3.D-</text>
<text x="109.7" y="26.3">TRD3.D+</text>
<text x="214.7" y="26.3">ETH_LED_Y</text>
<text x="26.7" y="33.9">TRD0.D-</text>
<text x="109.7" y="33.9">TRD2.D-</text>
<text x="163.1" y="33.9">TRD0.D+</text>
<text x="163.1" y="31.4">TRD0.D-</text>
<text x="26.7" y="36.5">TRD0.D+</text>
<text x="107.8" y="41.6">ETH_LED_G</text>
<text x="109.7" y="36.5">TRD2.D+</text>
<text x="163.1" y="39">TRD1.D+</text>
<text x="163.1" y="36.5">TRD1.D-</text>
<text x="163.1" y="41.6">TRD2.D-</text>
<text x="108" y="44.1">ETH_LED_Y</text>
<text x="163.1" y="46.6">TRD3.D-</text>
<text x="163.1" y="44.1">TRD2.D+</text>
<text x="26.7" y="51.7">GPIO26</text>
<text x="163.1" y="49.2">TRD3.D+</text>
<text x="26.7" y="54.3">GPIO19</text>
<text x="26.7" y="56.8">GPIO13</text>
<text x="26.7" y="59.3">GPIO6</text>
<text x="111" y="54.3">GPIO21</text>
<text x="111" y="56.8">GPIO20</text>
<text x="111" y="59.3">GPIO16</text>
<text x="26.7" y="64.4">GPIO5</text>
<text x="111" y="61.9">GPIO12</text>
<text x="26.7" y="69.5">GPIO11</text>
<text x="112.2" y="69.5">GPIO7</text>
<text x="26.7" y="72">GPIO9</text>
<text x="26.7" y="77.1">GPIO10</text>
<text x="111" y="74.6">GPIO25</text>
<text x="112.2" y="72">GPIO8</text>
<text x="26.7" y="79.7">GPIO22</text>
<text x="26.7" y="82.2">GPIO27</text>
<text x="111" y="82.2">GPIO23</text>
<text x="111" y="79.7">GPIO24</text>
<text x="202.9" y="78.7" transform="rotate(-90 202.9 78.7)">GLOBAL_EN</text>
<text x="26.7" y="89.8">GPIO4</text>
<text x="26.7" y="84.7">GPIO17</text>
<text x="111" y="84.7">GPIO18</text>
<text x="26.7" y="92.4">GPIO3</text>
<text x="26.7" y="94.9">GPIO2</text>
<text x="110.5" y="116.5">CM4_5v</text>
<text x="233.7" y="139.4">CM4_5v</text>
<text x="107.4" y="148.2">GLOBAL_EN</text>
</g>
<g font-size="1.8" fill="#000084">
<text x="180.5" y="30.1">TRD0{D+</text>
<text x="180.5" y="35.2">TRD1{D+</text>
<text x="190.1" y="30.1">D-}</text>
<text x="190.1" y="35.2">D-}</text>
<text x="198.3" y="32.6">TRD0{D+</text>
<text x="207.9" y="32.6">D-}</text>
<text x="180.5" y="40.2">TRD2{D+</text>
<text x="190.1" y="40.2">D-}</text>
<text x="198.3" y="37.7">TRD1{D+</text>
<text x="207.9" y="37.7">D-}</text>
<text x="180.5" y="45.3">TRD3{D+</text>
<text x="190.1" y="45.3">D-}</text>
<text x="198.3" y="42.8">TRD2{D+</text>
<text x="198.3" y="47.9">TRD3{D+</text>
<text x="207.9" y="42.8">D-}</text>
<text x="207.9" y="47.9">D-}</text>
</g>
<g font-size="1.8" fill="#725600">
<text x="114.5" y="47.9">Battery_Out_3.3V</text>
<text x="135.9" y="53.1">File:</text>
<text x="141.1" y="53.1">CM4_LED2.kicad_sch</text>
<text x="181.2" y="51.7">LAN_IN_3.3V</text>
<text x="191" y="56.3">File:</text>
<text x="196.2" y="56.3">CM4_Ethernet.kicad_sch</text>
<text x="119.6" y="88.5">RXD0</text>
<text x="181.1" y="87.2">GLOBAL_EN_CM4</text>
<text x="119.6" y="93.6">TXD0</text>
<text x="17.5" y="121.5">GPIO_VREF</text>
<text x="14.4" y="130.4">CM4_Out_3.3V</text>
<text x="20.1" y="139.3">RUN_PG</text>
<text x="119.5" y="141.8">Battery_Out_3.3V</text>
<text x="141" y="147.1">File:</text>
<text x="146.2" y="147.1">CM4_LED1.kicad_sch</text>
</g>
<text font-size="1.8" fill="#009600" x="40.6" y="130.6">86</text>
<g font-size="1.4" fill="#a90000">
<text x="202.9" y="80.6" transform="rotate(-90 202.9 80.6)">3</text>
<text x="198.8" y="86.1">1</text>
<text x="202.9" y="88.2" transform="rotate(-90 202.9 88.2)">2</text>
</g>
</svg>
